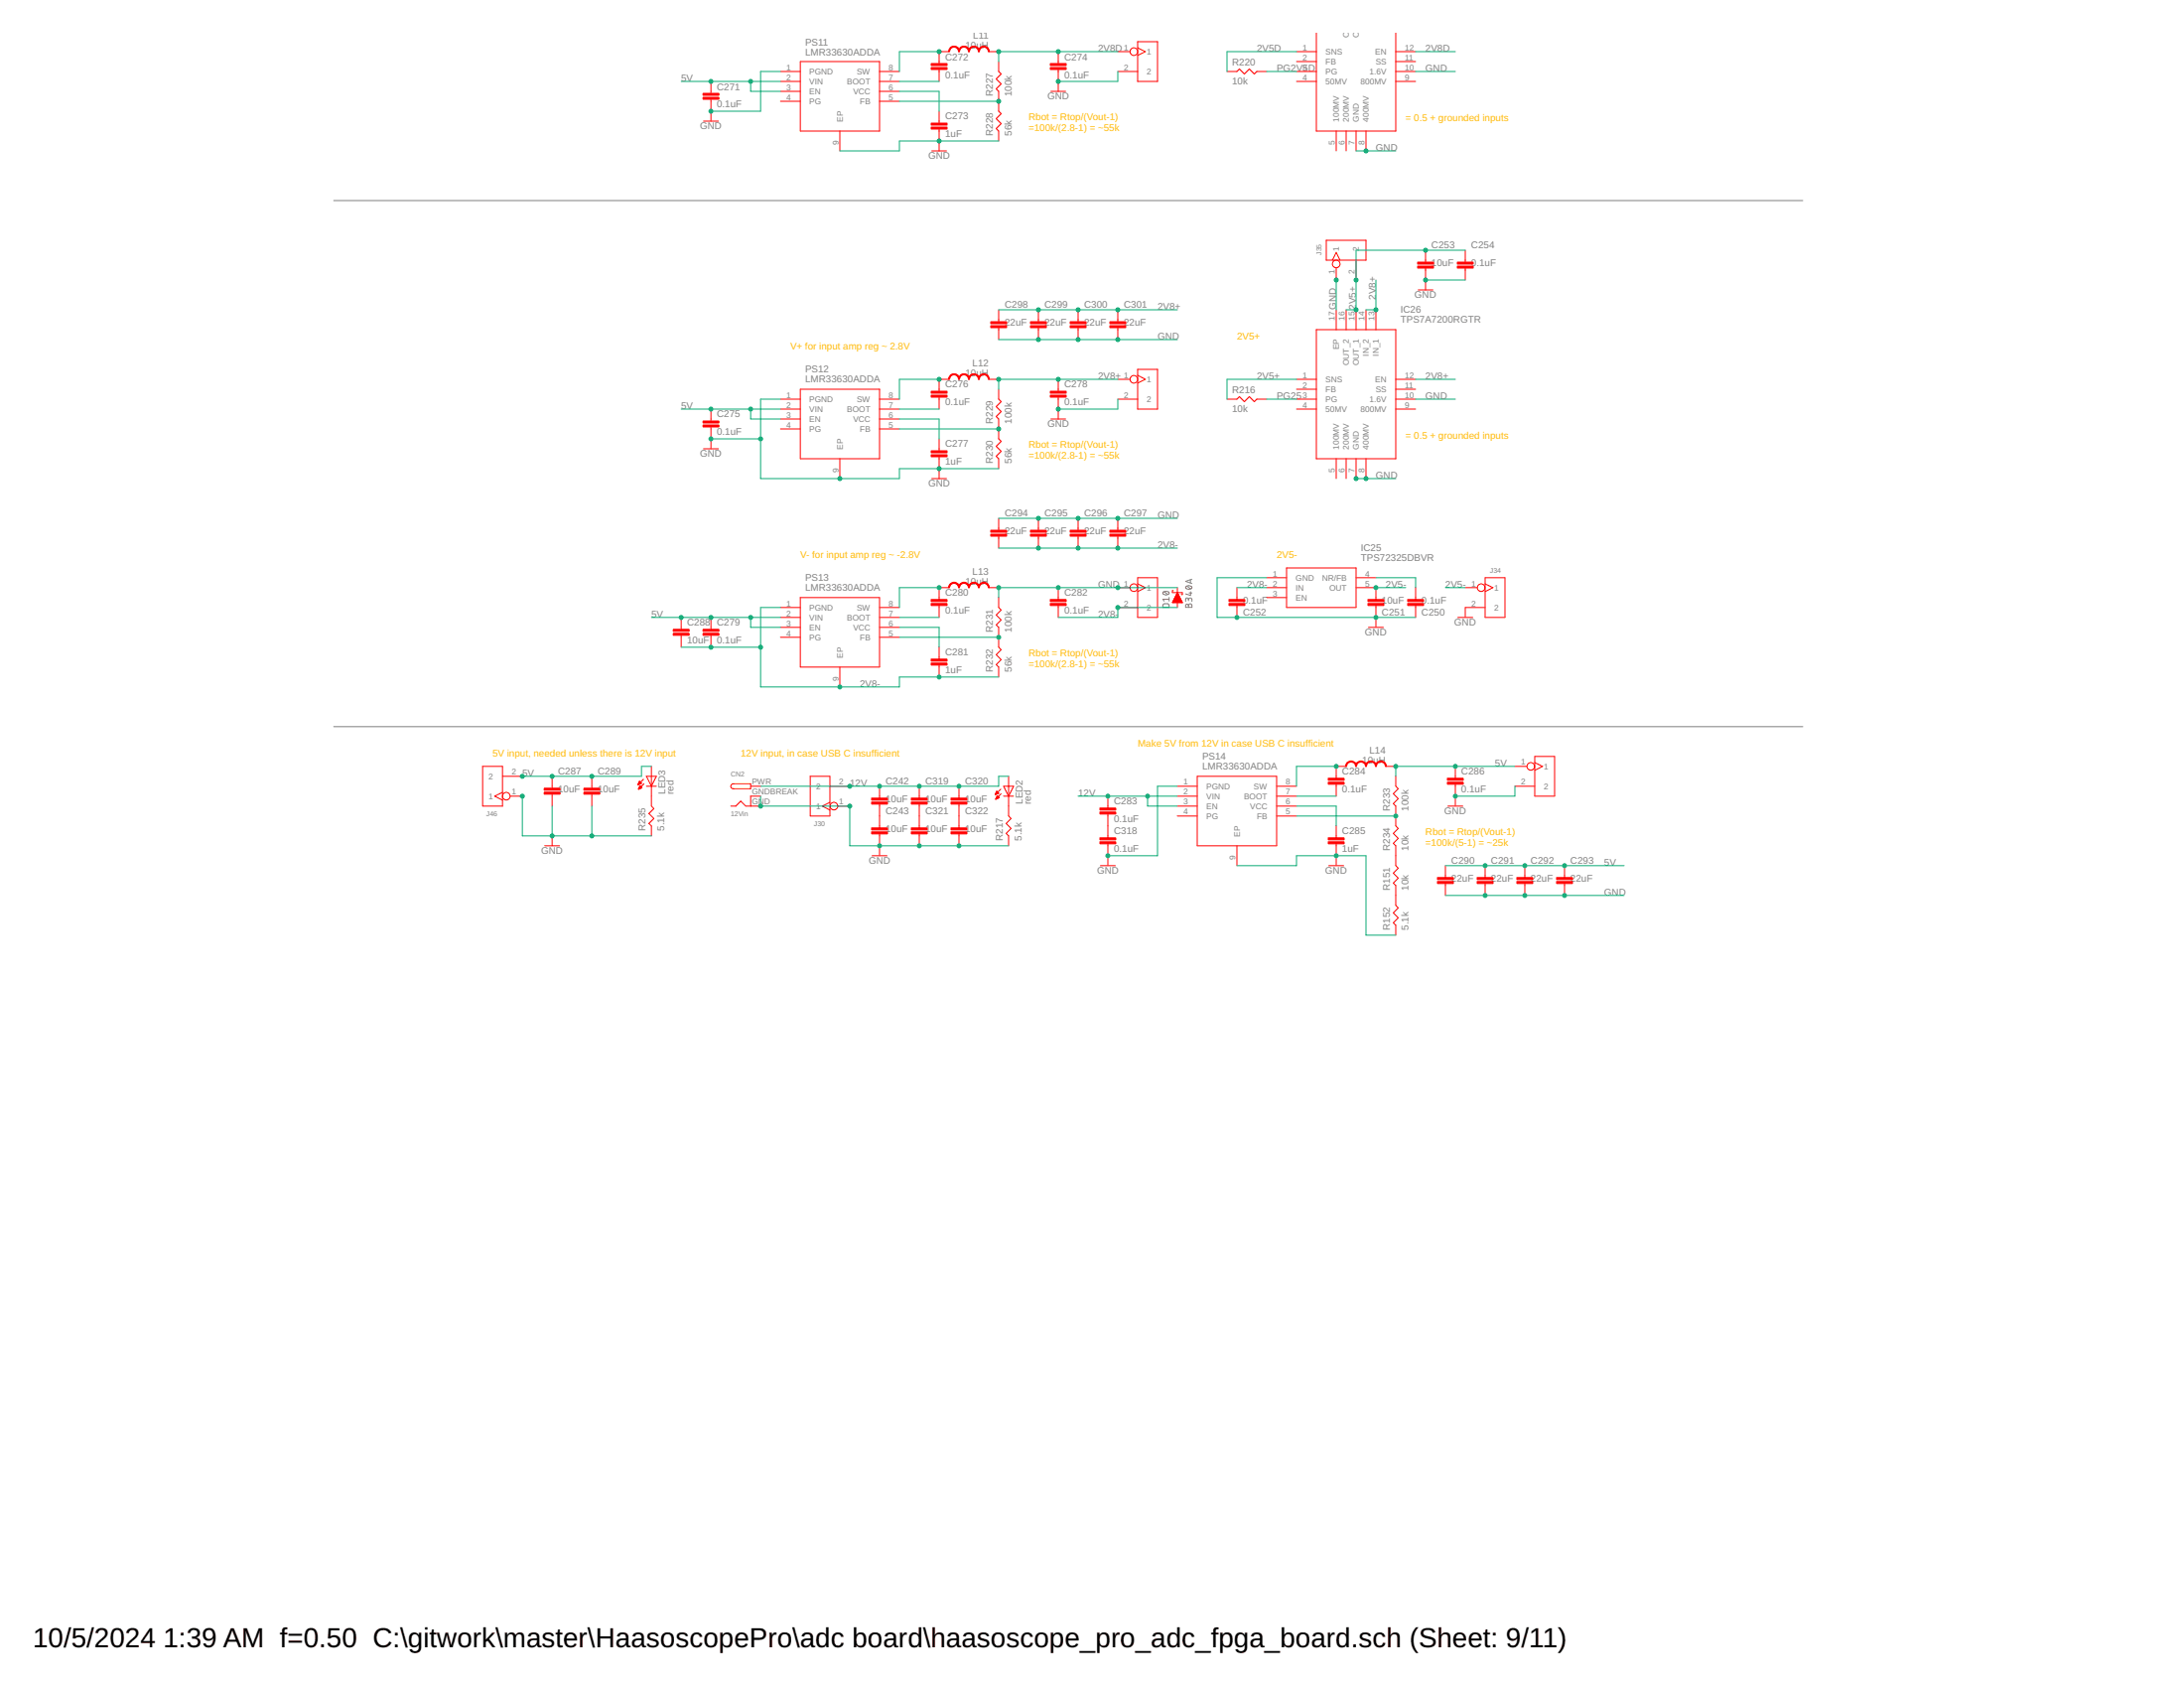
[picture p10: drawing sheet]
<svg xmlns="http://www.w3.org/2000/svg" width="279mm" height="216mm" viewBox="0 0 279 216" stroke-linecap="round" stroke-linejoin="round" font-family="sans-serif">
<g fill="none" stroke="#808080" stroke-width=".13">
<path d="M42.7 25.7h187.9M148.8 77.3l.2-.1 .5 .1 .1 .4h-.8zM148.8 75.8l.4-.2a.29 .29 0 0 1 .3 .4l-.5 .1-.2-.1zM148.9 75.7l.5 .3M149.6 76.4v.5M149.6 76.6h-.8l.1 .3M151.7 77.4l.1-.1 .2 .1a.22 .22 0 0 1 .2-.2 .22 .22 0 0 1 .3 .1v.4h-.8zM151.7 75l.4-.1 .4 .1v.1a.46 .46 0 0 1-.8 0zM151.8 75l.5 .3M152 76.7a.23 .23 0 0 1 .2-.2 .23 .23 0 0 1 .3 .1v.3M152 76.8v-.2l-.2-.1-.1 .1v.3M152 77.4v.3"/>
<path d="M152.1 75.8h.4M152.3 74.1v.5M152.3 75.7v.5l-.6-.2M152.5 74.1l-.8 .3 .8 .2M42.7 92.9h187.9"/>
</g>
<g fill="none" stroke="#f00" stroke-width=".13">
<path d="M90 15.5h1.9M91 10.4v1.5M91 12.7v2.8M99.8 9.1h2.6M99.8 10.4h2.6M99.8 11.7h2.6M99.8 13h2.6M102.4 7.9h10.1v8.9h-10.1zM107.4 16.8v2.5M112.5 9.1h2.6M112.5 10.4h2.6M112.5 11.7h2.6"/>
<path d="M112.5 13h2.6M119.2 19.3h1.9M120.1 8.9v1.5M120.1 14.2v1.5M120.1 16.5v2.8M121.4 6.6h-1.3v1.5M126.5 6.6h1.3M127.8 7.9v1.2l.3 .4-.7 .6 .7 .6-.7 .7 .4 .3v2.5l.3 .3-.7 .7 .7 .6-.7 .6 .4 .4v1.2M134.4 11.7h1.9M135.4 6.6v1.5M135.4 8.9v2.8M143 6.6h1.5"/>
<path d="M143 9.1h2.5M145.5 5.3h2.6v5.1h-2.6zM145.5 6.1l1 .5-1 .5M157 9.1h1.2l.4-.3 .6 .7 .6-.7 .7 .7 .3-.4h1.3M165.9 6.6h2.5M165.9 7.9h2.5M165.9 9.1h2.5M165.9 10.4h2.5M170.9 16.8v2.5M172.2 16.8v2.5M173.5 16.8v2.5M174.8 16.8v2.5"/>
<path d="M178.6 4.1v12.7h-10.2v-12.7M178.6 6.6h2.5M178.6 7.9h2.5M178.6 9.1h2.5M178.6 10.4h2.5M127.8 39.6v1.5M132.8 39.6v1.5M137.9 39.6v1.5M143 39.6v1.5M169.7 30.7h5.1v2.6h-5.1zM170.5 33.3l.4-1 .5 1M170.9 34.3v1.5"/>
<path d="M170.9 39.6v2.6M172.2 39.6v2.6M173.5 33.3v2.5M173.5 39.6v2.6M174.8 39.6v2.6M176 39.6v2.6M181.4 37.1h1.9M182.4 32v1.5M182.4 34.3v2.8M187.5 32v1.5M187.5 34.3v1.5M90 57.4h1.9"/>
<path d="M91 52.3v1.5M91 54.6v2.8M99.8 51.1h2.6M99.8 52.3h2.6M99.8 53.6h2.6M99.8 54.9h2.6M102.4 49.8h10.1v8.9h-10.1zM107.4 58.7v2.5M112.5 51.1h2.6M112.5 52.3h2.6M112.5 53.6h2.6M112.5 54.9h2.6"/>
<path d="M120.1 50.8v1.5M120.1 56.1v1.6M120.1 58.4v2.8M121.4 48.5h-1.3v1.5M126.5 48.5h1.3M127.8 41.9v1.5M127.8 49.8v1.3l.3 .3-.7 .6 .7 .6-.7 .7 .4 .3v2.5l.3 .4-.7 .6 .7 .6-.7 .7 .4 .3v1.2M132.8 41.9v1.5M134.4 53.6h1.9M135.4 48.5v1.5M135.4 50.8v2.8M137.9 41.9v1.5"/>
<path d="M143 48.5h1.5M143 51.1h2.5M143 41.9v1.5M145.5 47.2h2.6v5.1h-2.6zM145.5 48l1 .5-1 .5M157 51.1h1.2l.4-.4 .6 .7 .6-.7 .7 .7 .3-.3h1.3M165.9 48.5h2.5M165.9 49.8h2.5M165.9 51.1h2.5M165.9 52.3h2.5M168.4 42.2h10.2v16.5h-10.2zM170.9 58.7v2.5"/>
<path d="M172.2 58.7v2.5M173.5 58.7v2.5M174.8 58.7v2.5M178.6 48.5h2.5M178.6 49.8h2.5M178.6 51.1h2.5M178.6 52.3h2.5M87.1 79v1.5M91 79v1.5M99.8 77.7h2.6M99.8 79h2.6M102.4 76.4h10.1v8.9h-10.1z"/>
<path d="M112.5 77.7h2.6M112.5 79h2.6M119.2 61.2h1.9M120.1 77.4v1.6M121.4 75.2h-1.3v1.5M126.5 75.2h1.3M127.8 66.3v1.5M127.8 68.6v1.5M127.8 76.4v1.3l.3 .3-.7 .7 .7 .6-.7 .6 .4 .3v2.6l.3 .3-.7 .6 .7 .7-.7 .6 .4 .3v1.3M132.8 66.3v1.5M132.8 68.6v1.5M135.4 75.2v1.5"/>
<path d="M135.4 77.4v1.6M137.9 66.3v1.5M137.9 68.6v1.5M143 77.7h2.5M143 75.2h1.5M143 66.3v1.5M143 68.6v1.5M145.5 73.9h2.6v5.1h-2.6zM145.5 74.7l1 .5-1 .5M150 77h1.2M150.1 77h1.1M150.1 76.9h1.1"/>
<path d="M150.1 75.5h-.1v.3h1.3v.3h-.2M150.1 76.8h1M150.2 76.8h.9M150.2 76.7h.9M150.2 76.7h.8M150.2 76.6h.8M150.3 76.5h.7M150.3 76.4h.6M150.3 76.3h.6M150.4 76.3h.5M150.4 76.2h.4M150.5 76.2h.3"/>
<path d="M150.5 76.1h.3M150.5 76h.2M150.6 75.9h.1M150.6 75.2v.6M150.6 77.1v.6M150.6 75.8l.7 1.3h-1.3zM150.6 75.8v.1M158.2 75.2v1.5M158.2 77.4v1.6M162.1 73.9h2.5M162.1 75.2h2.5M162.1 76.4h2.5"/>
<path d="M164.6 72.6h8.9v5.1h-8.9zM173.5 73.9h2.5M173.5 75.2h2.5v1.5M176 77.4v2.8M181.1 75.2v1.5M181.1 77.4v1.6M186.5 79h1.9M187.5 75.2h1.5M190 77.7h-2.5v1.3M190 73.9h2.5v5.1h-2.5zM190 74.7l1 .5-1 .5M61.7 98h2.6v5.1h-2.6z"/>
<path d="M64.3 99.3h2.5M70.6 99.3v1.5M75.7 99.3v1.5M81.8 100h.1M81.8 99.9h.1M81.8 99.9l.3 .3-.5 .2zM82.3 99.7l-.7 .7M82.7 99.3h1.3l-.7 1.3zM83.3 98v5.1l.4 .3-.7 .7 .7 .6-.7 .6 .3 .3v1.3M87.1 81.3v1.5M91 81.3v1.5M99.8 80.2h2.6"/>
<path d="M99.8 81.5h2.6M103.7 99.3h2.5v5.1h-2.5zM107.4 85.3v2.6M112.5 80.2h2.6M112.5 81.5h2.6M120.1 82.8v1.5M120.1 85.1v1.5M129 99.3v5.1l.3 .3-.6 .6 .6 .7-.6 .6 .3 .3v1.3M153.2 99.3h10.1v8.9h-10.1zM172.2 98h-1.3v1.5M175.1 80.2h1.9M177.3 98h1.3"/>
<path d="M178.6 99.3v1.3l.3 .3-.7 .6 .7 .7-.7 .6 .4 .3v2.5l.3 .4-.7 .6 .7 .6-.7 .7 .4 .3v2.5l.3 .3-.7 .7 .7 .6-.7 .6 .4 .4v2.5l.3 .3-.7 .7 .7 .6-.7 .6 .4 .3v1.3M186.2 98v1.5M193.8 98h1.5M196.3 96.8h2.6v5h-2.6zM196.3 97.5l1 .5-1 .5M64.3 101.3l-1 .5 1 .5M65.3 101.8h1.5M69.7 108.2h1.9M70.6 101.6v1.5M70.6 106.9v1.3M75.7 101.6v1.5M81.6 100.4h.1"/>
<path d="M81.6 100.3h.2M81.7 100.2h.2M81.7 100.2h.3M81.7 100.9h.1M81.7 100.9h.2M81.7 100.1h.3M81.7 100.8h.3M81.7 100.1h.2M81.8 100.8h.3M81.8 100.7h.3M81.8 100.6h.2M81.8 100.6h.1"/>
<path d="M81.9 100.5h.1M81.9 100.5l.2 .3-.4 .1zM82.4 100.2l-.7 .7M82.7 100.6h1.3M93.5 103.1h.6l.7-.6 .6 .6h1.9M93.6 100.4l.2-.2h2.2v.7h-2.2a.31 .31 0 0 1-.3-.2 .31 .31 0 0 1 .1-.3zM96 100.6h1.3M97.3 101.8h-1.3v1.3M106.2 102.6l-1 .5 1 .5M106.2 100.6h2.5M107.2 103.1h1.5M111.6 109.5h1.9"/>
<path d="M112.5 100.6v1.5M112.5 102.8v3.1M112.5 106.7v2.8M117.6 100.6v1.5M117.6 102.8v3.1M117.6 106.7v1.5M122.7 100.6v1.5M122.7 102.8v3.1M122.7 106.7v1.5M127.3 101.6h.1M127.4 101.6h.1M127.4 101.5h.2"/>
<path d="M127.4 101.5h.3M127.4 101.5h.4M127.4 102.2h.1M127.4 101.4h.3M127.4 102.1h.2M127.4 102.1h.3M127.5 101.3h.1M127.5 102h.3M127.5 101.2h.1M127.5 101.9h.2M127.6 101.9h.1M127.6 101.8h.1"/>
<path d="M127.8 101.5l-.3-.3-.2 .4M127.8 101.5l-.5 .1M127.8 102l-.2-.2-.2 .4M127.8 102l-.4 .2M128 100.9l-.7 .7M128.1 101.5l-.7 .7M128.4 100.6h1.3l-.7 1.2zM128.4 101.8h1.3M140.8 110.7h1.9M141.7 101.8v1.6M141.7 104.1v3.1M141.7 107.9v2.8"/>
<path d="M150.6 104.4h2.6M150.6 103.1h2.6M150.6 100.6h2.6M150.6 101.8h2.6M158.2 108.2v2.5M163.3 104.4h2.6M163.3 103.1h2.6M163.3 100.6h2.6M163.3 101.8h2.6M170 110.7h1.9M170.9 100.3v1.5M170.9 105.6v1.6"/>
<path d="M170.9 107.9v2.8M184.9 110.7v1.5M184.9 113v1.5M185.2 103.1h1.9M186.2 100.3v2.8M190 110.7v1.5M190 113v1.5M193.8 100.6h2.5M195.1 110.7v1.5M195.1 113v1.5M200.2 110.7v1.5M200.2 113v1.5"/>
<circle cx="145.1" cy="6.6" r=".49"/>
<circle cx="170.9" cy="33.8" r=".49"/>
<circle cx="145.1" cy="48.5" r=".49"/>
<circle cx="145.1" cy="75.2" r=".49"/>
<circle cx="189.5" cy="75.2" r=".49"/>
<circle cx="195.8" cy="98" r=".49"/>
<circle cx="64.8" cy="101.8" r=".49"/>
<circle cx="106.7" cy="103.1" r=".49"/>
</g>
<g fill="#f00" stroke="#f00" stroke-width=".13">
<path d="M111.5 102.6h2v.2h-2z"/>
<path d="M111.5 102.1h2v.2h-2z"/>
<path d="M111.5 106.4h2v.3h-2z"/>
<path d="M111.5 105.9h2v.3h-2z"/>
<path d="M180.1 77.2h2v.2h-2z"/>
<path d="M180.1 76.7h2v.2h-2z"/>
<path d="M175 77.2h2v.2h-2z"/>
<path d="M175 76.7h2v.2h-2z"/>
<path d="M157.2 77.2h2.1v.2h-2.1z"/>
<path d="M157.2 76.7h2.1v.2h-2.1z"/>
<path d="M181.4 34h2v.3h-2z"/>
<path d="M181.4 33.5h2v.3h-2z"/>
<path d="M186.4 34h2.1v.3h-2.1z"/>
<path d="M186.4 33.5h2.1v.3h-2.1z"/>
<path d="M89.9 12.4h2.1v.3h-2.1z"/>
<path d="M89.9 11.9h2.1v.3h-2.1z"/>
<path d="M119.1 8.6h2.1v.3h-2.1z"/>
<path d="M119.1 8.1h2.1v.3h-2.1z"/>
<path d="M119.1 16.3h2.1v.2h-2.1z"/>
<path d="M119.1 15.7h2.1v.3h-2.1z"/>
<path d="M134.4 8.6h2v.3h-2z"/>
<path d="M134.4 8.1h2v.3h-2z"/>
<path d="M89.9 54.4h2.1v.2h-2.1z"/>
<path d="M89.9 53.8h2.1v.3h-2.1z"/>
<path d="M119.1 50.5h2.1v.3h-2.1z"/>
<path d="M119.1 50h2.1v.3h-2.1z"/>
<path d="M119.1 58.2h2.1v.2h-2.1z"/>
<path d="M119.1 57.7h2.1v.2h-2.1z"/>
<path d="M134.4 50.5h2v.3h-2z"/>
<path d="M134.4 50h2v.3h-2z"/>
<path d="M89.9 81h2.1v.3h-2.1z"/>
<path d="M89.9 80.5h2.1v.3h-2.1z"/>
<path d="M119.1 77.2h2.1v.2h-2.1z"/>
<path d="M119.1 76.7h2.1v.2h-2.1z"/>
<path d="M119.1 84.8h2.1v.3h-2.1z"/>
<path d="M119.1 84.3h2.1v.3h-2.1z"/>
<path d="M134.4 77.2h2v.2h-2z"/>
<path d="M134.4 76.7h2v.2h-2z"/>
<path d="M140.7 103.9h2v.2h-2z"/>
<path d="M140.7 103.4h2v.2h-2z"/>
<path d="M169.9 100.1h2.1v.2h-2.1z"/>
<path d="M169.9 99.5h2.1v.3h-2.1z"/>
<path d="M169.9 107.7h2.1v.2h-2.1z"/>
<path d="M169.9 107.2h2.1v.2h-2.1z"/>
<path d="M185.2 100.1h2v.2h-2z"/>
<path d="M185.2 99.5h2v.3h-2z"/>
<path d="M69.6 101.3h2v.3h-2z"/>
<path d="M69.6 100.8h2v.3h-2z"/>
<path d="M86.1 81h2.1v.3h-2.1z"/>
<path d="M86.1 80.5h2.1v.3h-2.1z"/>
<path d="M74.7 101.3h2v.3h-2z"/>
<path d="M74.7 100.8h2v.3h-2z"/>
<path d="M183.9 112.8h2v.2h-2z"/>
<path d="M183.9 112.2h2v.3h-2z"/>
<path d="M189 112.8h2v.2h-2z"/>
<path d="M189 112.2h2v.3h-2z"/>
<path d="M194.1 112.8h2v.2h-2z"/>
<path d="M194.1 112.2h2v.3h-2z"/>
<path d="M199.1 112.8h2.1v.2h-2.1z"/>
<path d="M199.1 112.2h2.1v.3h-2.1z"/>
<path d="M126.7 68.3h2.1v.3h-2.1z"/>
<path d="M126.7 67.8h2.1v.3h-2.1z"/>
<path d="M131.8 68.3h2.1v.3h-2.1z"/>
<path d="M131.8 67.8h2.1v.3h-2.1z"/>
<path d="M136.9 68.3h2v.3h-2z"/>
<path d="M136.9 67.8h2v.3h-2z"/>
<path d="M142 68.3h2v.3h-2z"/>
<path d="M142 67.8h2v.3h-2z"/>
<path d="M126.7 41.7h2.1v.2h-2.1z"/>
<path d="M126.7 41.1h2.1v.3h-2.1z"/>
<path d="M131.8 41.7h2.1v.2h-2.1z"/>
<path d="M131.8 41.1h2.1v.3h-2.1z"/>
<path d="M136.9 41.7h2v.2h-2z"/>
<path d="M136.9 41.1h2v.3h-2z"/>
<path d="M142 41.7h2v.2h-2z"/>
<path d="M142 41.1h2v.3h-2z"/>
<path d="M140.7 107.7h2v.2h-2z"/>
<path d="M140.7 107.2h2v.2h-2z"/>
<path d="M116.6 102.6h2v.2h-2z"/>
<path d="M116.6 102.1h2v.2h-2z"/>
<path d="M121.7 102.6h2v.2h-2z"/>
<path d="M121.7 102.1h2v.2h-2z"/>
<path d="M116.6 106.4h2v.3h-2z"/>
<path d="M116.6 105.9h2v.3h-2z"/>
<path d="M121.7 106.4h2v.3h-2z"/>
<path d="M121.7 105.9h2v.3h-2z"/>
</g>
<g fill="#f00" stroke="#f00" stroke-width=".13">
<path d="M121.6 6.1l.3-.2h.1v.1a.56 .56 0 0 0-.5 .6h-.2v-.1z" fill-rule="evenodd"/>
<path d="M122 5.9a.66 .66 0 0 1 .7 .7h-.1a.56 .56 0 0 0-.6-.6z" fill-rule="evenodd"/>
<path d="M122.8 6.1l.4-.2h.1v.1a.56 .56 0 0 0-.6 .6h-.1v-.1z" fill-rule="evenodd"/>
<path d="M123.3 5.9a.66 .66 0 0 1 .7 .7h-.1a.56 .56 0 0 0-.6-.6z" fill-rule="evenodd"/>
<path d="M124.1 6.1l.4-.2h.1v.1a.56 .56 0 0 0-.6 .6h-.1v-.1z" fill-rule="evenodd"/>
<path d="M124.6 5.9a.66 .66 0 0 1 .7 .7h-.1a.56 .56 0 0 0-.6-.6z" fill-rule="evenodd"/>
<path d="M125.4 6.1l.4-.2h.1v.1a.56 .56 0 0 0-.6 .6h-.1v-.1z" fill-rule="evenodd"/>
<path d="M125.9 5.9a.66 .66 0 0 1 .7 .7h-.2a.56 .56 0 0 0-.5-.6z" fill-rule="evenodd"/>
<path d="M121.6 48l.3-.2h.1v.1a.56 .56 0 0 0-.5 .6h-.2v-.1z" fill-rule="evenodd"/>
<path d="M122 47.8a.66 .66 0 0 1 .7 .7h-.1a.56 .56 0 0 0-.6-.6z" fill-rule="evenodd"/>
<path d="M122.8 48l.4-.2h.1v.1a.56 .56 0 0 0-.6 .6h-.1v-.1z" fill-rule="evenodd"/>
<path d="M123.3 47.8a.66 .66 0 0 1 .7 .7h-.1a.56 .56 0 0 0-.6-.6z" fill-rule="evenodd"/>
<path d="M124.1 48l.4-.2h.1v.1a.56 .56 0 0 0-.6 .6h-.1v-.1z" fill-rule="evenodd"/>
<path d="M124.6 47.8a.66 .66 0 0 1 .7 .7h-.1a.56 .56 0 0 0-.6-.6z" fill-rule="evenodd"/>
<path d="M125.4 48l.4-.2h.1v.1a.56 .56 0 0 0-.6 .6h-.1v-.1z" fill-rule="evenodd"/>
<path d="M125.9 47.8a.66 .66 0 0 1 .7 .7h-.2a.56 .56 0 0 0-.5-.6z" fill-rule="evenodd"/>
<path d="M121.6 74.7l.3-.2h.1v.1a.61 .61 0 0 0-.5 .6h-.2v-.1z" fill-rule="evenodd"/>
<path d="M122 74.5a.69 .69 0 0 1 .7 .7h-.1a.59 .59 0 0 0-.6-.6z" fill-rule="evenodd"/>
<path d="M122.8 74.7l.4-.2h.1v.1a.61 .61 0 0 0-.6 .6h-.1v-.1z" fill-rule="evenodd"/>
<path d="M123.3 74.5a.69 .69 0 0 1 .7 .7h-.1a.59 .59 0 0 0-.6-.6z" fill-rule="evenodd"/>
<path d="M124.1 74.7l.4-.2h.1v.1a.61 .61 0 0 0-.6 .6h-.1v-.1z" fill-rule="evenodd"/>
<path d="M124.6 74.5a.69 .69 0 0 1 .7 .7h-.1a.59 .59 0 0 0-.6-.6z" fill-rule="evenodd"/>
<path d="M125.4 74.7l.4-.2h.1v.1a.61 .61 0 0 0-.6 .6h-.1v-.1z" fill-rule="evenodd"/>
<path d="M125.9 74.5a.69 .69 0 0 1 .7 .7h-.2a.59 .59 0 0 0-.5-.6z" fill-rule="evenodd"/>
<path d="M172.3 97.5l.4-.2h.1v.2a.56 .56 0 0 0-.5 .5h-.2v-.1z" fill-rule="evenodd"/>
<path d="M172.8 97.3h.2a.7 .7 0 0 1 .5 .7h-.1a.56 .56 0 0 0-.6-.5z" fill-rule="evenodd"/>
<path d="M173.6 97.5l.4-.2h.1v.2a.56 .56 0 0 0-.6 .5h-.1v-.1z" fill-rule="evenodd"/>
<path d="M174.1 97.3h.1a.7 .7 0 0 1 .6 .7h-.1a.56 .56 0 0 0-.6-.5z" fill-rule="evenodd"/>
<path d="M174.9 97.5l.4-.2h.1v.2a.56 .56 0 0 0-.6 .5h-.1v-.1z" fill-rule="evenodd"/>
<path d="M175.4 97.3h.1a.7 .7 0 0 1 .6 .7h-.1a.56 .56 0 0 0-.6-.5z" fill-rule="evenodd"/>
<path d="M176.1 97.5l.5-.2h.1v.2a.56 .56 0 0 0-.6 .5h-.1v-.1z" fill-rule="evenodd"/>
<path d="M176.7 97.3h.1a.7 .7 0 0 1 .6 .7h-.2a.56 .56 0 0 0-.5-.5z" fill-rule="evenodd"/>
</g>
<g fill="none" stroke="#0dab76" stroke-width=".13">
<path d="M87.1 10.4h12.7M96 10.4v1.3h3.8M99.8 9.1h-2.5v5.1h-6.3M115.1 10.4h5M115.1 11.7h5v2.5M115.1 13h12.7M120.1 6.6h-5v2.5M127.8 18h-12.7v1.3h-7.7M143 9.1v1.3h-7.6M143 6.6h-15.2v1.3M162.1 9.1h3.8M165.9 6.6h-8.9v2.5"/>
<path d="M173.5 19.3h5.1M181.1 9.1h5.1M181.1 6.6h5.1M127.8 39.6h22.8M170.9 35.8v3.8M176 35.8v3.8h-1.2M182.4 35.8h5.1M187.5 32h-14v7.6h-1.3M87.1 52.3h12.7M91 56.1h6.3M96 52.3v1.3h3.8M99.8 51.1h-2.5v10.1h17.8v-1.3h12.7"/>
<path d="M115.1 52.3h5M115.1 53.6h5v2.5M115.1 54.9h12.7M120.1 48.5h-5v2.6M127.8 43.4h22.8M143 51.1v1.2h-7.6M143 48.5h-15.2v1.3M162.1 51.1h3.8M165.9 48.5h-8.9v2.6M181.1 51.1h5.1M181.1 48.5h5.1M83.3 79h16.5"/>
<path d="M96 79v1.2h3.8M99.8 77.7h-2.5v10.2h17.8v-1.3h12.7M115.1 79h5M120.1 75.2h-5v2.5M127.8 70.1h22.8M127.8 66.3h22.8M150.6 75.2h-22.8v1.2M150.6 77.7h-7.6v1.3h-7.6M158.2 75.2h3.9M162.1 73.9h-6.4v5.1h25.4M173.5 61.2h5.1M176 75.2h3.8"/>
<path d="M176 73.9h5.1v1.3M184.9 75.2h2.6M83.3 98h-1.2v1.3h-15.3M87.1 82.8h10.2M115.1 80.2h5v2.6M115.1 81.5h12.7M129 99.3h-1.2v1.3h-30.5M170.9 98h-5v2.6M193.8 98h-15.2v1.3M66.8 101.8v5.1h16.5M70.6 103.1v3.8M75.7 103.1v3.8"/>
<path d="M97.3 101.8v1.3h11.4v5.1h20.3M137.9 101.8h12.7M146.8 101.8v1.3h3.8M150.6 100.6h-2.5v8.9h-6.4M158.2 110.7h7.7v-1.2h8.9v10.1h3.8M165.9 103.1h5v2.5M165.9 101.8h5M165.9 104.4h12.7M184.9 110.7h22.9M184.9 114.5h22.9M193.8 100.6v1.2h-7.6"/>
</g>
<g fill="#0dab76" stroke="#0dab76" stroke-width=".13">
<circle cx="91" cy="82.8" r=".25"/>
<circle cx="97.3" cy="82.8" r=".25"/>
<circle cx="120.1" cy="86.6" r=".25"/>
<circle cx="107.4" cy="87.9" r=".25"/>
<circle cx="143" cy="77.7" r=".25"/>
<circle cx="132.8" cy="70.1" r=".25"/>
<circle cx="137.9" cy="70.1" r=".25"/>
<circle cx="143" cy="70.1" r=".25"/>
<circle cx="112.5" cy="108.2" r=".25"/>
<circle cx="108.7" cy="103.1" r=".25"/>
<circle cx="97.3" cy="103.1" r=".25"/>
<circle cx="117.6" cy="108.2" r=".25"/>
<circle cx="122.7" cy="108.2" r=".25"/>
<circle cx="176" cy="79" r=".25"/>
<circle cx="158.2" cy="79" r=".25"/>
<circle cx="173.5" cy="61.2" r=".25"/>
<circle cx="174.8" cy="61.2" r=".25"/>
<circle cx="170.9" cy="35.8" r=".25"/>
<circle cx="182.4" cy="35.8" r=".25"/>
<circle cx="174.8" cy="19.3" r=".25"/>
<circle cx="91" cy="14.2" r=".25"/>
<circle cx="120.1" cy="18" r=".25"/>
<circle cx="135.4" cy="10.4" r=".25"/>
<circle cx="91" cy="56.1" r=".25"/>
<circle cx="97.3" cy="56.1" r=".25"/>
<circle cx="120.1" cy="59.9" r=".25"/>
<circle cx="107.4" cy="61.2" r=".25"/>
<circle cx="135.4" cy="52.3" r=".25"/>
<circle cx="170.9" cy="109.5" r=".25"/>
<circle cx="186.2" cy="101.8" r=".25"/>
<circle cx="66.8" cy="101.8" r=".25"/>
<circle cx="70.6" cy="106.9" r=".25"/>
<circle cx="75.7" cy="106.9" r=".25"/>
<circle cx="127.8" cy="75.2" r=".25"/>
<circle cx="135.4" cy="75.2" r=".25"/>
<circle cx="143" cy="75.2" r=".25"/>
<circle cx="141.7" cy="109.5" r=".25"/>
<circle cx="132.8" cy="66.3" r=".25"/>
<circle cx="137.9" cy="66.3" r=".25"/>
<circle cx="143" cy="66.3" r=".25"/>
<circle cx="132.8" cy="43.4" r=".25"/>
<circle cx="137.9" cy="43.4" r=".25"/>
<circle cx="143" cy="43.4" r=".25"/>
<circle cx="190" cy="114.5" r=".25"/>
<circle cx="195.1" cy="114.5" r=".25"/>
<circle cx="200.2" cy="114.5" r=".25"/>
<circle cx="176" cy="39.6" r=".25"/>
<circle cx="127.8" cy="48.5" r=".25"/>
<circle cx="135.4" cy="48.5" r=".25"/>
<circle cx="132.8" cy="39.6" r=".25"/>
<circle cx="137.9" cy="39.6" r=".25"/>
<circle cx="143" cy="39.6" r=".25"/>
<circle cx="127.8" cy="6.6" r=".25"/>
<circle cx="135.4" cy="6.6" r=".25"/>
<circle cx="176" cy="75.2" r=".25"/>
<circle cx="173.5" cy="39.6" r=".25"/>
<circle cx="173.5" cy="35.8" r=".25"/>
<circle cx="182.4" cy="32" r=".25"/>
<circle cx="91" cy="10.4" r=".25"/>
<circle cx="96" cy="10.4" r=".25"/>
<circle cx="91" cy="52.3" r=".25"/>
<circle cx="96" cy="52.3" r=".25"/>
<circle cx="91" cy="79" r=".25"/>
<circle cx="96" cy="79" r=".25"/>
<circle cx="87.1" cy="79" r=".25"/>
<circle cx="178.6" cy="98" r=".25"/>
<circle cx="186.2" cy="98" r=".25"/>
<circle cx="70.6" cy="99.3" r=".25"/>
<circle cx="66.8" cy="99.3" r=".25"/>
<circle cx="75.7" cy="99.3" r=".25"/>
<circle cx="190" cy="110.7" r=".25"/>
<circle cx="195.1" cy="110.7" r=".25"/>
<circle cx="200.2" cy="110.7" r=".25"/>
<circle cx="120.1" cy="6.6" r=".25"/>
<circle cx="127.8" cy="13" r=".25"/>
<circle cx="120.1" cy="48.5" r=".25"/>
<circle cx="127.8" cy="54.9" r=".25"/>
<circle cx="120.1" cy="75.2" r=".25"/>
<circle cx="127.8" cy="81.5" r=".25"/>
<circle cx="141.7" cy="101.8" r=".25"/>
<circle cx="146.8" cy="101.8" r=".25"/>
<circle cx="112.5" cy="100.6" r=".25"/>
<circle cx="108.7" cy="100.6" r=".25"/>
<circle cx="117.6" cy="100.6" r=".25"/>
<circle cx="122.7" cy="100.6" r=".25"/>
<circle cx="170.9" cy="98" r=".25"/>
<circle cx="178.6" cy="104.4" r=".25"/>
</g>
<g font-size="3.5">
<text x="4.2" y="210.7">10/5/2024</text>
<text x="20.9" y="210.7">1:39 AM f=0.50 C:\gitwork\master\HaasoscopePro\adc board\haasoscope_pro_adc_fpga_board.sch (Sheet: 9/11)</text>
</g>
<g font-size="1.2" fill="#808080">
<text x="179.2" y="-.6">TPS7A7200RGTR</text>
<text x="103" y="5.8">PS11</text>
<text x="124.5" y="5">L11</text>
<text x="87.1" y="10.4">5V</text>
<text x="91.7" y="11.5">C271</text>
<text x="103" y="7">LMR33630ADDA</text>
<text x="120.9" y="10">0.1uF</text>
<text x="120.9" y="7.7">C272</text>
<text x="123.5" y="6.2">10uH</text>
<text x="136.1" y="10">0.1uF</text>
<text x="136.1" y="7.7">C274</text>
<text x="140.5" y="6.6">2V8D</text>
<text x="157.6" y="10.8">10k</text>
<text x="157.6" y="8.4">R220</text>
<text x="160.8" y="6.6">2V5D</text>
<text x="163.3" y="9.1">PG2V5D</text>
<text x="182.4" y="9.1">GND</text>
<text x="182.4" y="6.6">2V8D</text>
<text x="89.5" y="16.5">GND</text>
<text x="91.7" y="13.8">0.1uF</text>
<text x="120.9" y="17.6">1uF</text>
<text x="120.9" y="15.3">C273</text>
<text x="127" y="17.4" transform="rotate(-90 127 17.4)">R228</text>
<text x="127" y="12.3" transform="rotate(-90 127 12.3)">R227</text>
<text x="129.4" y="17.4" transform="rotate(-90 129.4 17.4)">56k</text>
<text x="129.4" y="12.3" transform="rotate(-90 129.4 12.3)">100k</text>
<text x="134" y="12.7">GND</text>
<text x="118.8" y="20.3">GND</text>
<text x="176" y="19.3">GND</text>
<text x="183.1" y="34.1">10uF</text>
<text x="183.1" y="31.8">C253</text>
<text x="188.2" y="34.1">0.1uF</text>
<text x="188.2" y="31.8">C254</text>
<text x="128.5" y="41.7">22uF</text>
<text x="128.5" y="39.4">C298</text>
<text x="133.6" y="41.7">22uF</text>
<text x="133.6" y="39.4">C299</text>
<text x="138.7" y="41.7">22uF</text>
<text x="138.7" y="39.4">C300</text>
<text x="143.8" y="41.7">22uF</text>
<text x="143.8" y="39.4">C301</text>
<text x="148.1" y="39.6">2V8+</text>
<text x="170.9" y="39.6" transform="rotate(-90 170.9 39.6)">GND</text>
<text x="173.5" y="39.6" transform="rotate(-90 173.5 39.6)">2V5+</text>
<text x="176" y="38.3" transform="rotate(-90 176 38.3)">2V8+</text>
<text x="179.2" y="41.3">TPS7A7200RGTR</text>
<text x="179.2" y="40.1">IC26</text>
<text x="181" y="38.1">GND</text>
<text x="103" y="47.7">PS12</text>
<text x="124.4" y="46.9">L12</text>
<text x="148.1" y="43.4">GND</text>
<text x="87.1" y="52.3">5V</text>
<text x="91.7" y="53.4">C275</text>
<text x="103" y="49">LMR33630ADDA</text>
<text x="120.9" y="51.9">0.1uF</text>
<text x="120.9" y="49.6">C276</text>
<text x="123.5" y="48.1">10uH</text>
<text x="136.1" y="51.9">0.1uF</text>
<text x="136.1" y="49.6">C278</text>
<text x="140.5" y="48.5">2V8+</text>
<text x="157.6" y="52.7">10k</text>
<text x="157.6" y="50.3">R216</text>
<text x="160.8" y="48.5">2V5+</text>
<text x="163.3" y="51">PG25</text>
<text x="182.4" y="51">GND</text>
<text x="182.4" y="48.5">2V8+</text>
<text x="89.5" y="58.4">GND</text>
<text x="91.7" y="55.7">0.1uF</text>
<text x="120.9" y="59.5">1uF</text>
<text x="120.9" y="57.2">C277</text>
<text x="127" y="59.3" transform="rotate(-90 127 59.3)">R230</text>
<text x="127" y="54.2" transform="rotate(-90 127 54.2)">R229</text>
<text x="129.4" y="59.3" transform="rotate(-90 129.4 59.3)">56k</text>
<text x="129.4" y="54.2" transform="rotate(-90 129.4 54.2)">100k</text>
<text x="134" y="54.6">GND</text>
<text x="118.8" y="62.2">GND</text>
<text x="176" y="61.2">GND</text>
<text x="128.5" y="68.4">22uF</text>
<text x="128.5" y="66.1">C294</text>
<text x="133.6" y="68.4">22uF</text>
<text x="133.6" y="66.1">C295</text>
<text x="138.7" y="68.4">22uF</text>
<text x="138.7" y="66.1">C296</text>
<text x="143.8" y="68.4">22uF</text>
<text x="143.8" y="66.1">C297</text>
<text x="148.1" y="70.1">2V8-</text>
<text x="148.1" y="66.3">GND</text>
<text x="174.1" y="71.8">TPS72325DBVR</text>
<text x="174.1" y="70.5">IC25</text>
<text x="103" y="75.6">LMR33630ADDA</text>
<text x="103" y="74.3">PS13</text>
<text x="120.9" y="76.3">C280</text>
<text x="123.5" y="74.8">10uH</text>
<text x="124.4" y="73.5">L13</text>
<text x="136.1" y="76.3">C282</text>
<text x="140.5" y="75.2">GND</text>
<text x="159" y="77.3">0.1uF</text>
<text x="159.5" y="75.2">2V8-</text>
<text x="176.8" y="77.3">10uF</text>
<text x="177.3" y="75.2">2V5-</text>
<text x="181.9" y="77.3">0.1uF</text>
<text x="184.9" y="75.2">2V5-</text>
<text x="83.3" y="79">5V</text>
<text x="87.9" y="82.3">10uF</text>
<text x="87.9" y="80.1">C288 C279</text>
<text x="91.7" y="82.3">0.1uF</text>
<text x="120.9" y="78.5">0.1uF</text>
<text x="120.9" y="83.9">C281</text>
<text x="127" y="80.9" transform="rotate(-90 127 80.9)">R231</text>
<text x="129.4" y="80.9" transform="rotate(-90 129.4 80.9)">100k</text>
<text x="136.1" y="78.5">0.1uF</text>
<text x="140.5" y="79">2V8-</text>
<text x="159" y="78.8">C252</text>
<text x="174.6" y="81.3">GND</text>
<text x="176.8" y="78.8">C251</text>
<text x="181.9" y="78.8">C250</text>
<text x="186.1" y="80">GND</text>
<text x="110" y="87.9">2V8-</text>
<text x="120.9" y="86.2">1uF</text>
<text x="127" y="86" transform="rotate(-90 127 86)">R232</text>
<text x="129.4" y="86" transform="rotate(-90 129.4 86)">56k</text>
<text x="66.8" y="99.3">5V</text>
<text x="71.4" y="101.4">10uF</text>
<text x="71.4" y="99.1">C287</text>
<text x="76.5" y="101.4">10uF</text>
<text x="76.5" y="99.1">C289</text>
<text x="85.1" y="101.6" transform="rotate(-90 85.1 101.6)">LED3</text>
<text x="86.2" y="101.6" transform="rotate(-90 86.2 101.6)">red</text>
<text x="108.7" y="100.6">12V</text>
<text x="113.3" y="100.4">C242</text>
<text x="118.4" y="100.4">C319</text>
<text x="123.5" y="100.4">C320</text>
<text x="137.9" y="101.8">12V</text>
<text x="153.8" y="98.5">LMR33630ADDA</text>
<text x="153.8" y="97.2">PS14</text>
<text x="171.7" y="101.4">0.1uF</text>
<text x="171.7" y="99.1">C284</text>
<text x="174.3" y="97.6">10uH</text>
<text x="175.2" y="96.4">L14</text>
<text x="186.9" y="101.4">0.1uF</text>
<text x="186.9" y="99.1">C286</text>
<text x="191.3" y="98">5V</text>
<text x="82.6" y="106.3" transform="rotate(-90 82.6 106.3)">R235</text>
<text x="85" y="106.3" transform="rotate(-90 85 106.3)">5.1k</text>
<text x="113.3" y="102.7">10uF</text>
<text x="113.3" y="106.5">10uF</text>
<text x="113.3" y="104.2">C243</text>
<text x="118.4" y="102.7">10uF</text>
<text x="118.4" y="106.5">10uF</text>
<text x="118.4" y="104.2">C321</text>
<text x="123.5" y="102.7">10uF</text>
<text x="123.5" y="106.5">10uF</text>
<text x="123.5" y="104.2">C322</text>
<text x="128.3" y="107.6" transform="rotate(-90 128.3 107.6)">R217</text>
<text x="130.7" y="107.6" transform="rotate(-90 130.7 107.6)">5.1k</text>
<text x="130.8" y="102.9" transform="rotate(-90 130.8 102.9)">LED2</text>
<text x="131.9" y="102.9" transform="rotate(-90 131.9 102.9)">red</text>
<text x="142.5" y="105.2">0.1uF</text>
<text x="142.5" y="102.9">C283</text>
<text x="142.5" y="106.7">C318</text>
<text x="171.7" y="106.7">C285</text>
<text x="177.8" y="103.7" transform="rotate(-90 177.8 103.7)">R233</text>
<text x="180.2" y="103.7" transform="rotate(-90 180.2 103.7)">100k</text>
<text x="184.8" y="104.1">GND</text>
<text x="69.2" y="109.2">GND</text>
<text x="111.1" y="110.5">GND</text>
<text x="140.3" y="111.7">GND</text>
<text x="142.5" y="109">0.1uF</text>
<text x="169.5" y="111.7">GND</text>
<text x="171.7" y="109">1uF</text>
<text x="177.8" y="113.9" transform="rotate(-90 177.8 113.9)">R151</text>
<text x="177.8" y="108.8" transform="rotate(-90 177.8 108.8)">R234</text>
<text x="180.2" y="113.9" transform="rotate(-90 180.2 113.9)">10k</text>
<text x="180.2" y="108.8" transform="rotate(-90 180.2 108.8)">10k</text>
<text x="185.7" y="112.8">22uF</text>
<text x="185.7" y="110.5">C290</text>
<text x="190.8" y="112.8">22uF</text>
<text x="190.8" y="110.5">C291</text>
<text x="195.8" y="112.8">22uF</text>
<text x="195.8" y="110.5">C292</text>
<text x="200.9" y="112.8">22uF</text>
<text x="200.9" y="110.5">C293</text>
<text x="205.2" y="110.7">5V</text>
<text x="177.8" y="119" transform="rotate(-90 177.8 119)">R152</text>
<text x="180.2" y="119" transform="rotate(-90 180.2 119)">5.1k</text>
<text x="205.2" y="114.5">GND</text>
</g>
<g font-size="1.2" fill="#ffba08">
<text x="131.6" y="15.4">Rbot = Rtop/(Vout-1)</text>
<text x="131.6" y="16.8">=100k/(2.8-1) = ~55k</text>
<text x="179.8" y="15.5">= 0.5 + grounded inputs</text>
<text x="101.1" y="44.7">V+ for input amp reg ~ 2.8V</text>
<text x="158.2" y="43.4">2V5+</text>
<text x="131.6" y="57.3">Rbot = Rtop/(Vout-1)</text>
<text x="131.6" y="58.7">=100k/(2.8-1) = ~55k</text>
<text x="179.8" y="56.1">= 0.5 + grounded inputs</text>
<text x="102.4" y="71.4">V- for input amp reg ~ -2.8V</text>
<text x="163.3" y="71.4">2V5-</text>
<text x="131.6" y="84">Rbot = Rtop/(Vout-1)</text>
<text x="131.6" y="85.3">=100k/(2.8-1) = ~55k</text>
<text x="145.5" y="95.5">Make 5V from 12V in case USB C insufficient</text>
<text x="63" y="96.8">5V input, needed unless there is 12V input</text>
<text x="94.8" y="96.8">12V input, in case USB C insufficient</text>
<text x="182.4" y="106.9">Rbot = Rtop/(Vout-1)</text>
<text x="182.4" y="108.2">=100k/(5-1) = ~25k</text>
</g>
<g font-size="1.1" fill="#808080">
<text x="170.8" y="-.9" transform="rotate(-90 170.8 -.9)">1</text>
<text x="172" y="-.9" transform="rotate(-90 172 -.9)">1</text>
<text x="173.3" y="-.9" transform="rotate(-90 173.3 -.9)">1</text>
<text x="174.6" y="-.9" transform="rotate(-90 174.6 -.9)">1</text>
<text x="175.8" y="-.9" transform="rotate(-90 175.8 -.9)">1</text>
<text x="172.6" y="4.9" transform="rotate(-90 172.6 4.9)">OUT_2</text>
<text x="173.9" y="4.9" transform="rotate(-90 173.9 4.9)">OUT_1</text>
<text x="100.6" y="9">1</text>
<text x="100.6" y="10.2">2</text>
<text x="100.6" y="11.5">3</text>
<text x="103.5" y="9.5">PGND</text>
<text x="103.5" y="10.8">VIN</text>
<text x="108.4" y="10.8">BOOT</text>
<text x="109.6" y="9.5">SW</text>
<text x="113.7" y="9">8</text>
<text x="113.7" y="10.2">7</text>
<text x="113.7" y="11.5">6</text>
<text x="143.8" y="6.4">1</text>
<text x="143.8" y="9">2</text>
<text x="146.7" y="7">1</text>
<text x="146.7" y="9.5">2</text>
<text x="166.6" y="6.4">1</text>
<text x="166.6" y="7.7">2</text>
<text x="166.6" y="9">3</text>
<text x="166.6" y="10.2">4</text>
<text x="169.6" y="7">SNS</text>
<text x="169.6" y="8.3">FB</text>
<text x="169.6" y="9.5">PG</text>
<text x="169.6" y="10.8">50MV</text>
<text x="174" y="10.8">800MV</text>
<text x="175.2" y="9.5">1.6V</text>
<text x="175.9" y="7">EN</text>
<text x="176" y="8.3">SS</text>
<text x="179.7" y="6.4">12</text>
<text x="179.7" y="7.7">11</text>
<text x="179.7" y="9">10</text>
<text x="179.7" y="10.2">9</text>
<text x="100.6" y="12.8">4</text>
<text x="103.5" y="12.1">EN</text>
<text x="103.5" y="13.3">PG</text>
<text x="107.8" y="15.6" transform="rotate(-90 107.8 15.6)">EP</text>
<text x="109.1" y="12.1">VCC</text>
<text x="110" y="13.3">FB</text>
<text x="113.7" y="12.8">5</text>
<text x="171.3" y="15.6" transform="rotate(-90 171.3 15.6)">100MV</text>
<text x="172.6" y="15.6" transform="rotate(-90 172.6 15.6)">200MV</text>
<text x="173.9" y="15.6" transform="rotate(-90 173.9 15.6)">GND</text>
<text x="175.1" y="15.6" transform="rotate(-90 175.1 15.6)">400MV</text>
<text x="107.3" y="18.5" transform="rotate(-90 107.3 18.5)">9</text>
<text x="170.8" y="18.5" transform="rotate(-90 170.8 18.5)">5</text>
<text x="172" y="18.5" transform="rotate(-90 172 18.5)">6</text>
<text x="173.3" y="18.5" transform="rotate(-90 173.3 18.5)">7</text>
<text x="174.6" y="18.5" transform="rotate(-90 174.6 18.5)">8</text>
<text x="170.8" y="35" transform="rotate(-90 170.8 35)">1</text>
<text x="171.3" y="32.1" transform="rotate(-90 171.3 32.1)">1</text>
<text x="173.3" y="35" transform="rotate(-90 173.3 35)">2</text>
<text x="173.9" y="32.1" transform="rotate(-90 173.9 32.1)">2</text>
<text x="170.8" y="41" transform="rotate(-90 170.8 41)">17</text>
<text x="172" y="41" transform="rotate(-90 172 41)">16</text>
<text x="173.3" y="41" transform="rotate(-90 173.3 41)">15</text>
<text x="174.6" y="41" transform="rotate(-90 174.6 41)">14</text>
<text x="175.8" y="41" transform="rotate(-90 175.8 41)">13</text>
<text x="171.3" y="44.7" transform="rotate(-90 171.3 44.7)">EP</text>
<text x="172.6" y="46.8" transform="rotate(-90 172.6 46.8)">OUT_2</text>
<text x="173.9" y="46.8" transform="rotate(-90 173.9 46.8)">OUT_1</text>
<text x="175.1" y="45.6" transform="rotate(-90 175.1 45.6)">IN_2</text>
<text x="176.4" y="45.6" transform="rotate(-90 176.4 45.6)">IN_1</text>
<text x="100.6" y="50.9">1</text>
<text x="100.6" y="52.1">2</text>
<text x="100.6" y="53.4">3</text>
<text x="103.5" y="51.4">PGND</text>
<text x="103.5" y="52.7">VIN</text>
<text x="103.5" y="54">EN</text>
<text x="108.4" y="52.7">BOOT</text>
<text x="109.1" y="54">VCC</text>
<text x="109.6" y="51.4">SW</text>
<text x="113.7" y="50.9">8</text>
<text x="113.7" y="52.1">7</text>
<text x="113.7" y="53.4">6</text>
<text x="143.8" y="48.3">1</text>
<text x="143.8" y="50.9">2</text>
<text x="146.7" y="48.9">1</text>
<text x="146.7" y="51.4">2</text>
<text x="166.6" y="48.3">1</text>
<text x="166.6" y="49.6">2</text>
<text x="166.6" y="50.9">3</text>
<text x="166.6" y="52.1">4</text>
<text x="169.6" y="48.9">SNS</text>
<text x="169.6" y="50.2">FB</text>
<text x="169.6" y="51.4">PG</text>
<text x="169.6" y="52.7">50MV</text>
<text x="174" y="52.7">800MV</text>
<text x="175.2" y="51.4">1.6V</text>
<text x="175.9" y="48.9">EN</text>
<text x="176" y="50.2">SS</text>
<text x="179.7" y="48.3">12</text>
<text x="179.7" y="49.6">11</text>
<text x="179.7" y="50.9">10</text>
<text x="179.7" y="52.1">9</text>
<text x="100.6" y="54.7">4</text>
<text x="103.5" y="55.2">PG</text>
<text x="107.8" y="57.5" transform="rotate(-90 107.8 57.5)">EP</text>
<text x="110" y="55.2">FB</text>
<text x="113.7" y="54.7">5</text>
<text x="171.3" y="57.5" transform="rotate(-90 171.3 57.5)">100MV</text>
<text x="172.6" y="57.5" transform="rotate(-90 172.6 57.5)">200MV</text>
<text x="173.9" y="57.5" transform="rotate(-90 173.9 57.5)">GND</text>
<text x="175.1" y="57.5" transform="rotate(-90 175.1 57.5)">400MV</text>
<text x="107.3" y="60.4" transform="rotate(-90 107.3 60.4)">9</text>
<text x="170.8" y="60.4" transform="rotate(-90 170.8 60.4)">5</text>
<text x="172" y="60.4" transform="rotate(-90 172 60.4)">6</text>
<text x="173.3" y="60.4" transform="rotate(-90 173.3 60.4)">7</text>
<text x="174.6" y="60.4" transform="rotate(-90 174.6 60.4)">8</text>
<text x="100.6" y="77.5">1</text>
<text x="113.7" y="77.5">8</text>
<text x="143.8" y="75">1</text>
<text x="143.8" y="77.5">2</text>
<text x="146.7" y="75.6">1</text>
<text x="162.8" y="73.7">1</text>
<text x="162.8" y="75">2</text>
<text x="162.8" y="76.3">3</text>
<text x="165.8" y="74.3">GND</text>
<text x="165.8" y="75.6">IN</text>
<text x="165.8" y="76.8">EN</text>
<text x="169.1" y="74.3">NR/FB</text>
<text x="170.1" y="75.6">OUT</text>
<text x="174.6" y="73.7">4</text>
<text x="174.6" y="75">5</text>
<text x="188.2" y="75">1</text>
<text x="188.2" y="77.5">2</text>
<text x="191.2" y="75.6">1</text>
<text x="100.6" y="78.8">2</text>
<text x="100.6" y="80.1">3</text>
<text x="100.6" y="81.3">4</text>
<text x="103.5" y="78.1">PGND</text>
<text x="103.5" y="79.4">VIN</text>
<text x="103.5" y="80.6">EN</text>
<text x="103.5" y="81.9">PG</text>
<text x="108.4" y="79.4">BOOT</text>
<text x="109.1" y="80.6">VCC</text>
<text x="109.6" y="78.1">SW</text>
<text x="110" y="81.9">FB</text>
<text x="113.7" y="78.8">7</text>
<text x="113.7" y="80.1">6</text>
<text x="113.7" y="81.3">5</text>
<text x="146.7" y="78.1">2</text>
<text x="191.2" y="78.1">2</text>
<text x="107.3" y="87.1" transform="rotate(-90 107.3 87.1)">9</text>
<text x="107.8" y="84.2" transform="rotate(-90 107.8 84.2)">EP</text>
<text x="62.5" y="99.7">2</text>
<text x="65.4" y="101.7">1</text>
<text x="65.4" y="99.1">2</text>
<text x="96.2" y="100.4">PWR</text>
<text x="96.2" y="101.7">GNDBREAK</text>
<text x="104.4" y="100.9">2</text>
<text x="107.4" y="100.4">2</text>
<text x="151.4" y="100.4">1</text>
<text x="151.4" y="101.7">2</text>
<text x="154.3" y="100.9">PGND</text>
<text x="160.4" y="100.9">SW</text>
<text x="164.5" y="100.4">8</text>
<text x="164.5" y="101.7">7</text>
<text x="194.6" y="97.9">1</text>
<text x="194.6" y="100.4">2</text>
<text x="197.5" y="98.4">1</text>
<text x="197.5" y="100.9">2</text>
<text x="62.5" y="102.2">1</text>
<text x="96.2" y="102.9">GND</text>
<text x="104.4" y="103.5">1</text>
<text x="107.4" y="102.9">1</text>
<text x="151.4" y="102.9">3</text>
<text x="151.4" y="104.2">4</text>
<text x="154.3" y="102.2">VIN</text>
<text x="154.3" y="103.5">EN</text>
<text x="154.3" y="104.8">PG</text>
<text x="158.6" y="107" transform="rotate(-90 158.6 107)">EP</text>
<text x="159.1" y="102.2">BOOT</text>
<text x="159.9" y="103.5">VCC</text>
<text x="160.8" y="104.8">FB</text>
<text x="164.5" y="102.9">6</text>
<text x="164.5" y="104.2">5</text>
<text x="158.1" y="109.9" transform="rotate(-90 158.1 109.9)">9</text>
</g>
<g font-size=".9" fill="#808080">
<text x="169" y="32.6" transform="rotate(-90 169 32.6)">J35</text>
<text x="190.6" y="73.3">J34</text>
<text x="93.5" y="99.3">CN2</text>
<text x="62.2" y="104.4">J46</text>
<text x="93.5" y="104.4">12Vin</text>
<text x="104.1" y="105.6">J30</text>
</g>
</svg>
